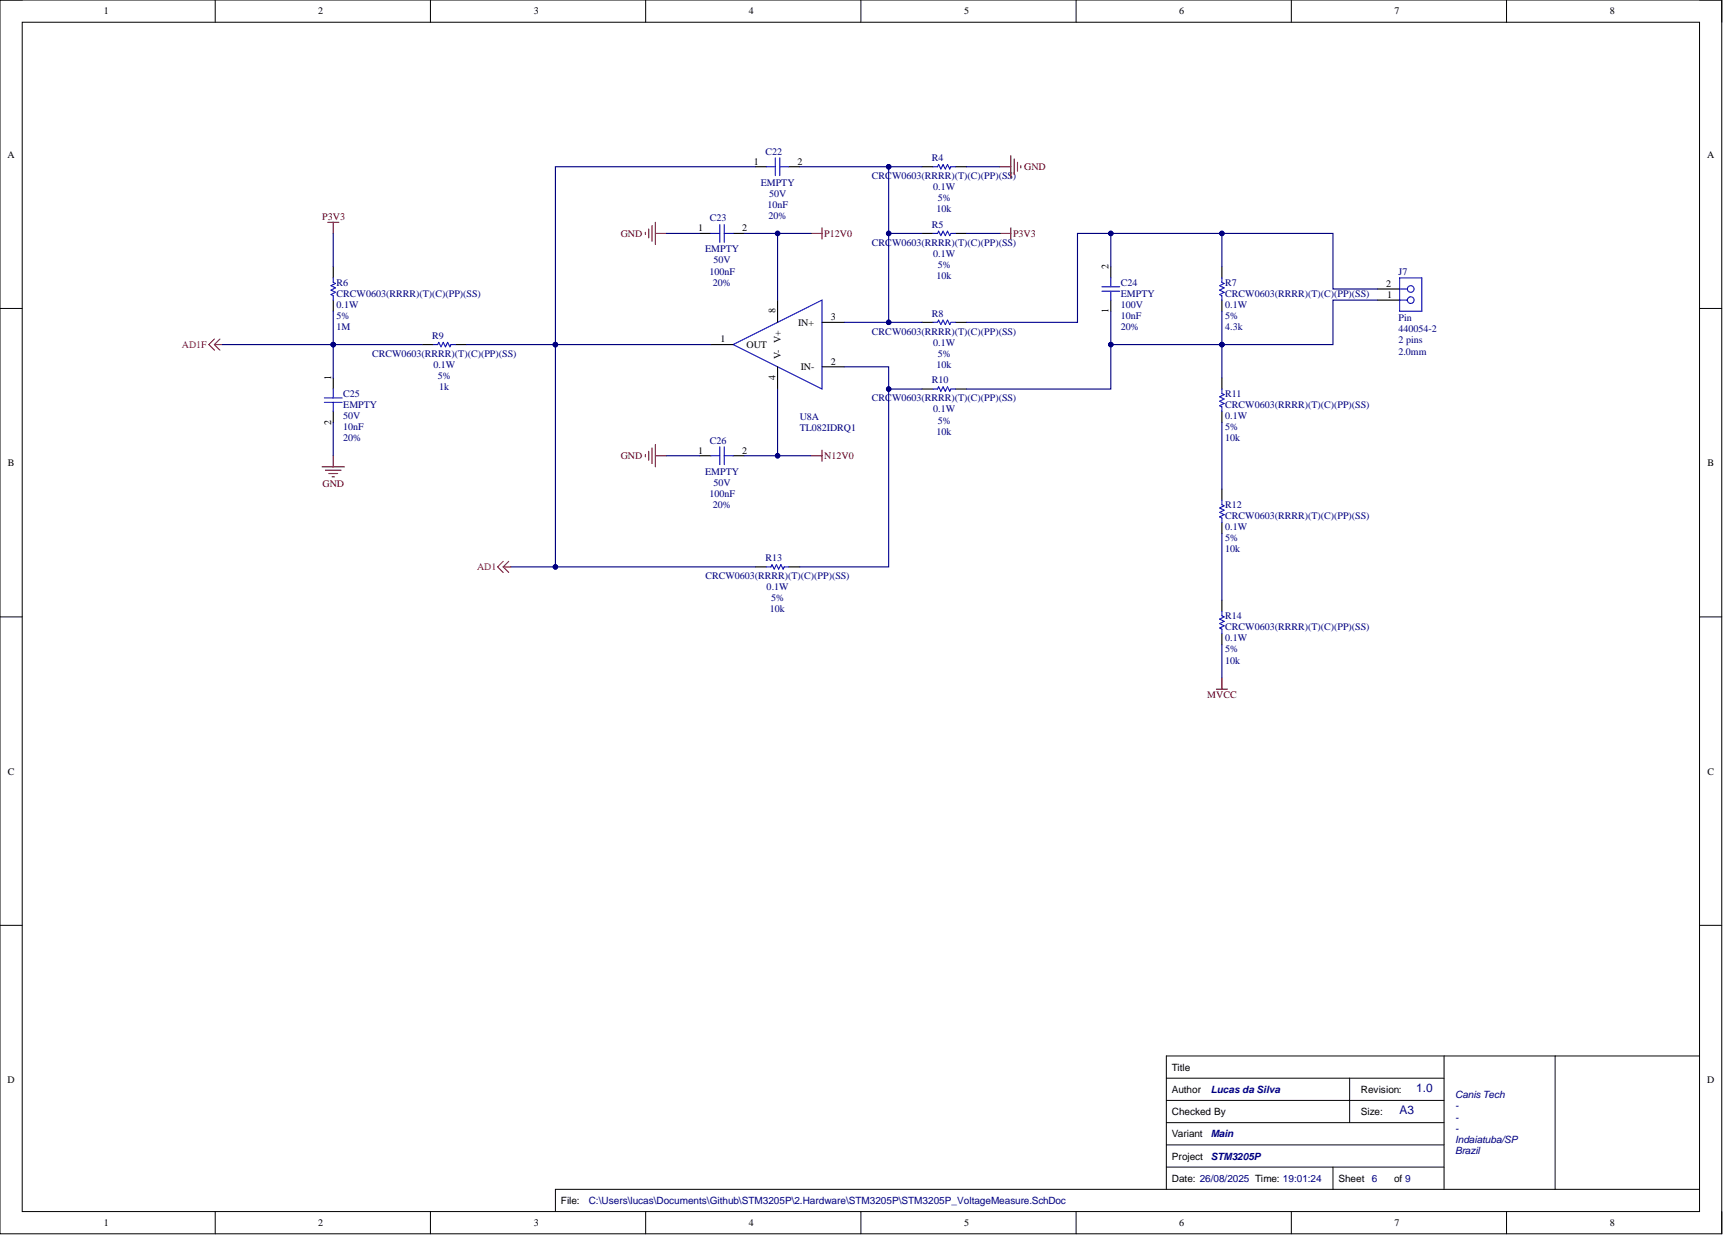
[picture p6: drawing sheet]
<svg xmlns="http://www.w3.org/2000/svg" width="393mm" height="282mm" viewBox="0 0 393 282" stroke-linecap="round" stroke-linejoin="round" font-family="sans-serif">
<g fill="none" stroke="#000" stroke-width=".23">
<path d="M0 0h393.1v281.6h-393.1zM0 0h5.1M5.1 5.1h382.9v271.4h-382.9zM49.1 0v5.1M98.3 0v5.1M147.4 0v5.1M196.5 0v5.1M245.7 0v5.1M294.8 0v5.1M343.9 0v5.1M388 0h5.1v5.1M0 70.4h5.1"/>
<path d="M388 70.4h5.1M0 140.8h5.1M388 140.8h5.1M0 211.2h5.1M388 211.2h5.1M266.3 246.1h63.4M266.3 251.2h63.4M266.3 256.2h63.4M308.1 246.1v10.1M329.7 241v30.4M355 241v30.4M388 241h-121.7v30.4"/>
<path d="M49.1 276.5v5.1M98.3 276.5v5.1M147.4 276.5v5.1M196.5 276.5v5.1M245.7 276.5v5.1M266.3 266.4h63.4M266.3 261.3h63.4M294.8 276.5v5.1M304.3 266.4v5M343.9 276.5v5.1M388 271.4h-261.2v5.1M393.1 276.5v5.1"/>
</g>
<path d="M253.6 60.9v2.5M253.6 68.5v2.5M278.9 60.9v2.5M278.9 68.5v2.5M314.4 66h5.1M314.4 68.5h5.1M278.9 86.3v2.5M278.9 93.9v2.5M278.9 111.6v2.6M278.9 119.2v2.6M278.9 137v2.5M278.9 144.6v2.5" fill="none" stroke="#000" stroke-width=".25"/>
<g fill="none" stroke="#00f" stroke-width=".25">
<path d="M251.6 65.5h4M251.6 66.5h4M253.6 63.4v2.1M253.6 66.5v2M278.9 63.4v1l.6 .3-1.1 .5 1.1 .5-1.1 .5 1.1 .5-1.1 .5 .5 .3v1M319.5 66h1.8M319.5 68.5h1.8M319.5 63.4h5.1v7.6h-5.1zM278.9 88.8v1l.6 .3-1.1 .5 1.1 .5-1.1 .5 1.1 .5-1.1 .5 .5 .3v1M278.9 114.2v1l.6 .2-1.1 .5 1.1 .5-1.1 .6 1.1 .5-1.1 .5 .5 .2v1M278.9 139.5v1l.6 .3-1.1 .5 1.1 .5-1.1 .5 1.1 .5-1.1 .5 .5 .3v1"/>
<circle cx="322.1" cy="66" r=".76"/>
<circle cx="322.1" cy="68.5" r=".76"/>
</g>
<path d="M277.7 157.3h2.5M278.9 154.8v2.5" fill="none" stroke="#800000" stroke-width=".25"/>
<path d="M167.4 78.6l20.3-10.1v20.3z" fill="#fff"/>
<g fill="none" stroke="#00f" stroke-width=".25">
<path d="M175 38.1h2M177 36v4.1M178 36v4.1M178 38.1h2M213 38.1h1l.3-.6 .5 1.1 .5-1.1 .5 1.1 .5-1.1 .5 1.1 .3-.5h1M162.3 53.3h2M164.3 51.2v4.1M165.3 51.2v4.1M165.3 53.3h2.1M213 53.3h1l.3-.5 .5 1 .5-1 .5 1 .5-1 .5 1 .3-.5h1M76.1 63.4v1l.5 .3-1 .5 1 .5-1 .5 1 .5-1 .5 .5 .3v1M98.9 78.6h1l.3-.5 .5 1.1 .5-1.1 .5 1.1 .5-1.1 .5 1.1 .3-.6h1"/>
<path d="M167.4 78.6l20.3-10.1v20.3zM213 73.6h1l.3-.5 .5 1 .5-1 .5 1 .5-1 .5 1 .3-.5h1M74 91.8h4.1M74 90.8h4.1M76.1 88.8v2M76.1 91.8v2.1M213 88.8h1l.3-.5 .5 1 .5-1 .5 1 .5-1 .5 1 .3-.5h1M162.3 104h2M164.3 102v4M165.3 102v4M165.3 104h2.1M175 129.4h1l.2-.5 .6 1 .5-1 .5 1 .5-1 .5 1 .2-.5h1"/>
</g>
<g fill="none" stroke="#000" stroke-width=".25">
<path d="M172.4 38.1h2.6M180 38.1h2.6M210.5 38.1h2.5M218.1 38.1h2.5M159.8 53.3h2.5M167.4 53.3h2.5M210.5 53.3h2.5M218.1 53.3h2.5M76.1 60.9v2.5M76.1 68.5v2.5M96.4 78.6h2.5M104 78.6h2.5"/>
<path d="M162.3 78.6h5.1M177.5 68.5v5.1M187.7 73.6h5M210.5 73.6h2.5M218.1 73.6h2.5M76.1 86.3v2.5M76.1 93.9v2.5M177.5 83.7v5.1M187.7 83.7h5M210.5 88.8h2.5M218.1 88.8h2.5M159.8 104h2.5"/>
<path d="M167.4 104h2.5M172.4 129.4h2.6M180 129.4h2.6"/>
</g>
<g fill="none" stroke="#800000" stroke-width=".25">
<path d="M228.2 38.1h2.6M230.8 35.5v5.1M231.5 36.3v3.5M232.3 37v2.1M233 37.8v.5M74.8 50.7h2.5M76.1 50.7v2.6M147.3 53v.5M148.1 52.3v2M148.9 51.5v3.6M149.6 53.3h2.6M149.6 50.7v5.1"/>
<path d="M185.1 53.3h2.6M187.7 52v2.5M228.2 53.3h2.6M230.8 52v2.5M73.5 106.6h5.1M74.3 107.3h3.6M75.1 108.1h2M75.8 108.8h.5M76.1 104v2.6M147.3 103.8v.5M148.1 103v2M148.9 102.2v3.6"/>
<path d="M149.6 101.5v5.1M149.6 104h2.6M185.1 104h2.6M187.7 102.7v2.6"/>
</g>
<path d="M48.9 78.6l1.3 1.3M48.9 77.4l-1.2 1.2 1.2 1.3M48.9 78.6h1.8M50.2 77.4l-1.3 1.2" fill="none" stroke="#f00" stroke-width=".25"/>
<path d="M50.7 78.6h25.4" fill="none" stroke="#000080" stroke-width=".25"/>
<circle cx="76.1" cy="78.6" r=".51" fill="#000080"/>
<circle cx="76.1" cy="78.6" r=".51" fill="none" stroke="#000080" stroke-width=".23"/>
<path d="M76.1 78.6h20.3" fill="none" stroke="#000080" stroke-width=".25"/>
<circle cx="76.1" cy="78.6" r=".51" fill="#000080"/>
<circle cx="76.1" cy="78.6" r=".51" fill="none" stroke="#000080" stroke-width=".23"/>
<path d="M106.5 78.6h20.3" fill="none" stroke="#000080" stroke-width=".25"/>
<circle cx="126.8" cy="78.6" r=".51" fill="#000080"/>
<circle cx="126.8" cy="78.6" r=".51" fill="none" stroke="#000080" stroke-width=".23"/>
<path d="M126.8 78.6v50.8h45.6" fill="none" stroke="#000080" stroke-width=".25"/>
<circle cx="126.8" cy="129.4" r=".51" fill="#000080"/>
<circle cx="126.8" cy="129.4" r=".51" fill="none" stroke="#000080" stroke-width=".23"/>
<circle cx="126.8" cy="78.6" r=".51" fill="#000080"/>
<circle cx="126.8" cy="78.6" r=".51" fill="none" stroke="#000080" stroke-width=".23"/>
<path d="M172.4 38.1h-45.6v40.5h35.5" fill="none" stroke="#000080" stroke-width=".25"/>
<circle cx="126.8" cy="78.6" r=".51" fill="#000080"/>
<circle cx="126.8" cy="78.6" r=".51" fill="none" stroke="#000080" stroke-width=".23"/>
<path d="M152.2 53.3h7.6M177.5 88.8v15.2h-7.6M152.2 104h7.6" fill="none" stroke="#000080" stroke-width=".25"/>
<circle cx="177.5" cy="104" r=".51" fill="#000080"/>
<circle cx="177.5" cy="104" r=".51" fill="none" stroke="#000080" stroke-width=".23"/>
<path d="M169.9 53.3h7.6v15.2" fill="none" stroke="#000080" stroke-width=".25"/>
<circle cx="177.5" cy="53.3" r=".51" fill="#000080"/>
<circle cx="177.5" cy="53.3" r=".51" fill="none" stroke="#000080" stroke-width=".23"/>
<path d="M177.5 104h7.6" fill="none" stroke="#000080" stroke-width=".25"/>
<circle cx="177.5" cy="104" r=".51" fill="#000080"/>
<circle cx="177.5" cy="104" r=".51" fill="none" stroke="#000080" stroke-width=".23"/>
<path d="M177.5 53.3h7.6" fill="none" stroke="#000080" stroke-width=".25"/>
<circle cx="177.5" cy="53.3" r=".51" fill="#000080"/>
<circle cx="177.5" cy="53.3" r=".51" fill="none" stroke="#000080" stroke-width=".23"/>
<path d="M202.9 88.8v40.6h-20.3" fill="none" stroke="#000080" stroke-width=".25"/>
<circle cx="202.9" cy="88.8" r=".51" fill="#000080"/>
<circle cx="202.9" cy="88.8" r=".51" fill="none" stroke="#000080" stroke-width=".23"/>
<path d="M182.6 38.1h20.3v35.5h-10.2" fill="none" stroke="#000080" stroke-width=".25"/>
<circle cx="202.9" cy="73.6" r=".51" fill="#000080"/>
<circle cx="202.9" cy="73.6" r=".51" fill="none" stroke="#000080" stroke-width=".23"/>
<circle cx="202.9" cy="53.3" r=".51" fill="#000080"/>
<circle cx="202.9" cy="53.3" r=".51" fill="none" stroke="#000080" stroke-width=".23"/>
<circle cx="202.9" cy="38.1" r=".51" fill="#000080"/>
<circle cx="202.9" cy="38.1" r=".51" fill="none" stroke="#000080" stroke-width=".23"/>
<path d="M192.7 83.7h10.2v5.1h7.6" fill="none" stroke="#000080" stroke-width=".25"/>
<circle cx="202.9" cy="88.8" r=".51" fill="#000080"/>
<circle cx="202.9" cy="88.8" r=".51" fill="none" stroke="#000080" stroke-width=".23"/>
<path d="M202.9 73.6h7.6" fill="none" stroke="#000080" stroke-width=".25"/>
<circle cx="202.9" cy="73.6" r=".51" fill="#000080"/>
<circle cx="202.9" cy="73.6" r=".51" fill="none" stroke="#000080" stroke-width=".23"/>
<path d="M202.9 53.3h7.6" fill="none" stroke="#000080" stroke-width=".25"/>
<circle cx="202.9" cy="53.3" r=".51" fill="#000080"/>
<circle cx="202.9" cy="53.3" r=".51" fill="none" stroke="#000080" stroke-width=".23"/>
<path d="M202.9 38.1h7.6" fill="none" stroke="#000080" stroke-width=".25"/>
<circle cx="202.9" cy="38.1" r=".51" fill="#000080"/>
<circle cx="202.9" cy="38.1" r=".51" fill="none" stroke="#000080" stroke-width=".23"/>
<path d="M253.6 78.6v10.2h-33" fill="none" stroke="#000080" stroke-width=".25"/>
<circle cx="253.6" cy="78.6" r=".51" fill="#000080"/>
<circle cx="253.6" cy="78.6" r=".51" fill="none" stroke="#000080" stroke-width=".23"/>
<path d="M253.6 53.3h-7.6v20.3h-25.4" fill="none" stroke="#000080" stroke-width=".25"/>
<circle cx="253.6" cy="53.3" r=".51" fill="#000080"/>
<circle cx="253.6" cy="53.3" r=".51" fill="none" stroke="#000080" stroke-width=".23"/>
<path d="M220.6 38.1h7.6M220.6 53.3h7.6M253.6 71v7.6h25.3" fill="none" stroke="#000080" stroke-width=".25"/>
<circle cx="278.9" cy="78.6" r=".51" fill="#000080"/>
<circle cx="278.9" cy="78.6" r=".51" fill="none" stroke="#000080" stroke-width=".23"/>
<circle cx="253.6" cy="78.6" r=".51" fill="#000080"/>
<circle cx="253.6" cy="78.6" r=".51" fill="none" stroke="#000080" stroke-width=".23"/>
<path d="M278.9 53.3h-25.3v7.6" fill="none" stroke="#000080" stroke-width=".25"/>
<circle cx="278.9" cy="53.3" r=".51" fill="#000080"/>
<circle cx="278.9" cy="53.3" r=".51" fill="none" stroke="#000080" stroke-width=".23"/>
<circle cx="253.6" cy="53.3" r=".51" fill="#000080"/>
<circle cx="253.6" cy="53.3" r=".51" fill="none" stroke="#000080" stroke-width=".23"/>
<path d="M314.4 68.5h-10.1v10.1h-25.4" fill="none" stroke="#000080" stroke-width=".25"/>
<circle cx="278.9" cy="78.6" r=".51" fill="#000080"/>
<circle cx="278.9" cy="78.6" r=".51" fill="none" stroke="#000080" stroke-width=".23"/>
<path d="M278.9 60.9v-7.6h25.4v12.7h10.1" fill="none" stroke="#000080" stroke-width=".25"/>
<circle cx="278.9" cy="53.3" r=".51" fill="#000080"/>
<circle cx="278.9" cy="53.3" r=".51" fill="none" stroke="#000080" stroke-width=".23"/>
<path d="M76.1 71v15.3M76.1 96.4v7.6" fill="none" stroke="#000080" stroke-width=".25"/>
<circle cx="76.1" cy="78.6" r=".51" fill="#000080"/>
<circle cx="76.1" cy="78.6" r=".51" fill="none" stroke="#000080" stroke-width=".23"/>
<path d="M76.1 53.3v7.6M278.9 71v15.3M278.9 96.4v15.2M278.9 121.8v15.2M278.9 147.1v7.7" fill="none" stroke="#000080" stroke-width=".25"/>
<circle cx="278.9" cy="78.6" r=".51" fill="#000080"/>
<circle cx="278.9" cy="78.6" r=".51" fill="none" stroke="#000080" stroke-width=".23"/>
<path d="M114.9 129.4l1.2 1.3M114.9 128.1l-1.3 1.3 1.3 1.3M114.9 129.4h1.8M116.1 128.1l-1.2 1.3" fill="none" stroke="#f00" stroke-width=".25"/>
<path d="M116.7 129.4h10.1" fill="none" stroke="#000080" stroke-width=".25"/>
<circle cx="126.8" cy="129.4" r=".51" fill="#000080"/>
<circle cx="126.8" cy="129.4" r=".51" fill="none" stroke="#000080" stroke-width=".23"/>
<g font-size="2.7" fill="#000080">
<text x="323.3" y="249.3">1.0</text>
<text x="319.5" y="254.4">A3</text>
</g>
<g font-size="2.3">
<text x="23.7" y="3.3">1</text>
<text x="72.7" y="3.3">2</text>
<text x="121.9" y="3.3">3</text>
<text x="170.9" y="3.3">4</text>
<text x="220.1" y="3.3">5</text>
<text x="269.2" y="3.3">6</text>
<text x="318.3" y="3.3">7</text>
<text x="367.5" y="3.3">8</text>
<text x="1.7" y="36">A</text>
<text x="389.7" y="36">A</text>
<text x="172.1" y="37.5">1</text>
<text x="182.1" y="37.5">2</text>
<text x="159.4" y="52.8">1</text>
<text x="169.4" y="52.8">2</text>
<text x="253.1" y="61.4" transform="rotate(-90 253.1 61.4)">2</text>
<text x="316.4" y="65.5">2</text>
<text x="177" y="71.5" transform="rotate(-90 177 71.5)">8</text>
<text x="253.1" y="71.4" transform="rotate(-90 253.1 71.4)">1</text>
<text x="316.6" y="68">1</text>
<text x="182.2" y="74.3">IN+</text>
<text x="189.7" y="73.1">3</text>
<text x="164.5" y="78.1">1</text>
<text x="170.4" y="79.4">OUT</text>
<text x="178.3" y="81.9" transform="rotate(-90 178.3 81.9)">V- V+</text>
<text x="189.7" y="83.2">2</text>
<text x="75.6" y="86.8" transform="rotate(-90 75.6 86.8)">1</text>
<text x="177" y="86.8" transform="rotate(-90 177 86.8)">4</text>
<text x="182.8" y="84.5">IN-</text>
<text x="75.6" y="97" transform="rotate(-90 75.6 97)">2</text>
<text x="1.8" y="106.4">B</text>
<text x="159.4" y="103.5">1</text>
<text x="169.4" y="103.5">2</text>
<text x="389.8" y="106.4">B</text>
<text x="1.8" y="176.8">C</text>
<text x="389.8" y="176.8">C</text>
<text x="267.5" y="244.3">Title</text>
<text x="1.7" y="247.2">D</text>
<text x="267.5" y="249.4">Author</text>
<text x="310.6" y="249.4">Revision:</text>
<text x="389.7" y="247.2">D</text>
<text x="267.5" y="254.5">Checked By</text>
<text x="310.6" y="254.5">Size:</text>
<text x="267.5" y="259.6">Variant</text>
<text x="267.5" y="269.7">Date: 26/08/2025 Time: 19:01:24</text>
<text x="267.5" y="264.6">Project</text>
<text x="305.6" y="269.7">Sheet</text>
<text x="318.3" y="269.7">of 9</text>
<text x="128.1" y="274.8">File:</text>
<text x="23.7" y="279.8">1</text>
<text x="72.7" y="279.8">2</text>
<text x="121.9" y="279.8">3</text>
<text x="170.9" y="279.8">4</text>
<text x="220.1" y="279.8">5</text>
<text x="269.2" y="279.8">6</text>
<text x="318.3" y="279.8">7</text>
<text x="367.5" y="279.8">8</text>
</g>
<g font-size="2.3" fill="#000080">
<text x="174.7" y="35.3">C22</text>
<text x="199.1" y="40.8">CRCW0603(RRRR)(T)(C)(PP)(SS)</text>
<text x="212.8" y="36.8">R4</text>
<text x="173.7" y="42.4">EMPTY</text>
<text x="175.2" y="47.4">10nF</text>
<text x="175.6" y="44.9">50V</text>
<text x="213.1" y="43.4">0.1W</text>
<text x="214.1" y="45.9">5%</text>
<text x="162" y="50.5">C23</text>
<text x="175.4" y="50">20%</text>
<text x="212.8" y="52">R5</text>
<text x="213.8" y="48.5">10k</text>
<text x="161" y="57.6">EMPTY</text>
<text x="199.1" y="56.1">CRCW0603(RRRR)(T)(C)(PP)(SS)</text>
<text x="213.1" y="58.6">0.1W</text>
<text x="76.8" y="65.2">R6</text>
<text x="162" y="62.7">100nF</text>
<text x="162.8" y="65.2">20%</text>
<text x="162.9" y="60.1">50V</text>
<text x="213.8" y="63.7">10k</text>
<text x="214.1" y="61.1">5%</text>
<text x="255.9" y="65.2">C24</text>
<text x="279.7" y="65.2">R7</text>
<text x="319.3" y="62.7">J7</text>
<text x="76.8" y="67.7">CRCW0603(RRRR)(T)(C)(PP)(SS)</text>
<text x="76.8" y="70.3">0.1W</text>
<text x="255.9" y="67.7">EMPTY</text>
<text x="255.9" y="70.3">100V</text>
<text x="279.7" y="67.7">CRCW0603(RRRR)(T)(C)(PP)(SS)</text>
<text x="279.7" y="70.3">0.1W</text>
<text x="76.8" y="72.8">5%</text>
<text x="76.8" y="75.3">1M</text>
<text x="98.6" y="77.4">R9</text>
<text x="199.1" y="76.4">CRCW0603(RRRR)(T)(C)(PP)(SS)</text>
<text x="212.8" y="72.3">R8</text>
<text x="255.9" y="72.8">10nF</text>
<text x="255.9" y="75.3">20%</text>
<text x="279.7" y="72.8">5%</text>
<text x="279.7" y="75.3">4.3k</text>
<text x="319.3" y="73.3">Pin</text>
<text x="319.3" y="75.9">440054-2</text>
<text x="85" y="81.4">CRCW0603(RRRR)(T)(C)(PP)(SS)</text>
<text x="98.9" y="84">0.1W</text>
<text x="213.1" y="78.9">0.1W</text>
<text x="213.8" y="84">10k</text>
<text x="214.1" y="81.4">5%</text>
<text x="319.3" y="78.4">2 pins</text>
<text x="319.3" y="80.9">2.0mm</text>
<text x="100" y="86.5">5%</text>
<text x="100.3" y="89">1k</text>
<text x="212.8" y="87.5">R10</text>
<text x="78.4" y="93.1">EMPTY</text>
<text x="78.4" y="95.6">50V</text>
<text x="78.4" y="90.6">C25</text>
<text x="182.6" y="95.9">U8A</text>
<text x="199.1" y="91.6">CRCW0603(RRRR)(T)(C)(PP)(SS)</text>
<text x="213.1" y="94.1">0.1W</text>
<text x="279.7" y="93.1">CRCW0603(RRRR)(T)(C)(PP)(SS)</text>
<text x="279.7" y="95.6">0.1W</text>
<text x="279.7" y="90.6">R11</text>
<text x="78.4" y="98.2">10nF</text>
<text x="78.4" y="100.7">20%</text>
<text x="162" y="101.2">C26</text>
<text x="182.6" y="98.4">TL082IDRQ1</text>
<text x="213.8" y="99.2">10k</text>
<text x="214.1" y="96.7">5%</text>
<text x="279.7" y="98.2">5%</text>
<text x="279.7" y="100.7">10k</text>
<text x="161" y="108.3">EMPTY</text>
<text x="162" y="113.4">100nF</text>
<text x="162.9" y="110.9">50V</text>
<text x="162.8" y="115.9">20%</text>
<text x="279.7" y="118.5">CRCW0603(RRRR)(T)(C)(PP)(SS)</text>
<text x="279.7" y="115.9">R12</text>
<text x="279.7" y="121">0.1W</text>
<text x="279.7" y="123.5">5%</text>
<text x="174.7" y="128.1">R13</text>
<text x="279.7" y="126.1">10k</text>
<text x="161" y="132.2">CRCW0603(RRRR)(T)(C)(PP)(SS)</text>
<text x="175" y="134.7">0.1W</text>
<text x="176" y="137.2">5%</text>
<text x="175.8" y="139.8">10k</text>
<text x="279.7" y="143.8">CRCW0603(RRRR)(T)(C)(PP)(SS)</text>
<text x="279.7" y="141.3">R14</text>
<text x="279.7" y="146.4">0.1W</text>
<text x="279.7" y="148.9">5%</text>
<text x="279.7" y="151.5">10k</text>
<text x="332.2" y="250.7">Canis Tech</text>
<text x="332.2" y="253.2">-</text>
<text x="332.2" y="255.8">-</text>
<text x="332.2" y="258.3">-</text>
<text x="332.2" y="260.8">Indaiatuba/SP</text>
<text x="332.2" y="263.4">Brazil</text>
<text x="313.2" y="269.7">6</text>
<text x="134.4" y="274.8">C:\Users\lucas\Documents\Github\STM3205P\2.Hardware\STM3205P\STM3205P_VoltageMeasure.SchDoc</text>
</g>
<g font-size="2.3" fill="#800000">
<text x="233.8" y="38.8">GND</text>
<text x="73.6" y="50.2">P3V3</text>
<text x="141.7" y="54">GND</text>
<text x="188.2" y="54">P12V0</text>
<text x="231.3" y="54">P3V3</text>
<text x="141.7" y="104.8">GND</text>
<text x="188.2" y="104.8">N12V0</text>
<text x="73.6" y="111.1">GND</text>
<text x="275.6" y="159.3">MVCC</text>
</g>
<g font-size="2.3" fill="#f00">
<text x="41.5" y="79.4">AD1F</text>
<text x="108.9" y="130.1">AD1</text>
</g>
<g font-size="2.3" fill="#007">
<text x="276.4" y="249.4">Lucas da Silva</text>
<text x="276.4" y="259.6">Main</text>
<text x="276.4" y="264.6">STM3205P</text>
</g>
</svg>
